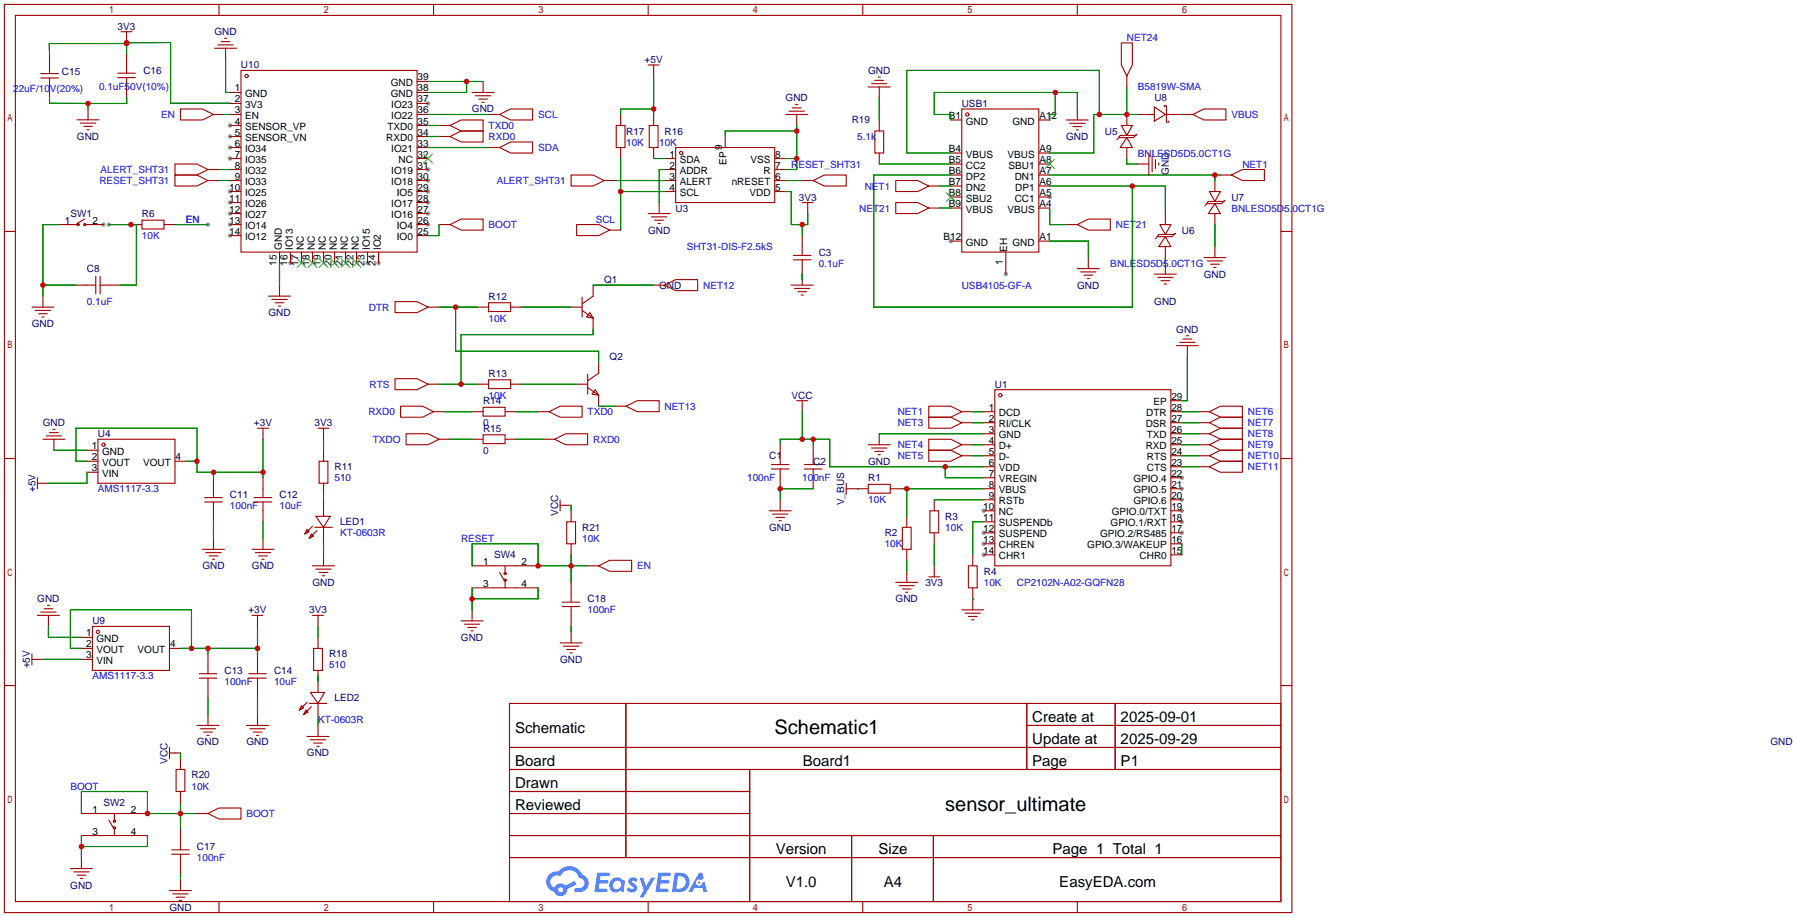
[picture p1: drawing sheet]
<svg xmlns="http://www.w3.org/2000/svg" width="415mm" height="212mm" viewBox="0 0 415 212" stroke-linecap="round" stroke-linejoin="round" font-family="sans-serif">
<g fill="#999">
<circle cx="98.8" cy="23.9" r=".51"/>
<circle cx="98.8" cy="39.1" r=".51"/>
<circle cx="98.8" cy="41.7" r=".51"/>
<circle cx="98.8" cy="44.2" r=".51"/>
<circle cx="98.8" cy="46.7" r=".51"/>
<circle cx="98.8" cy="49.3" r=".51"/>
<circle cx="98.8" cy="51.8" r=".51"/>
<circle cx="87.4" cy="60.7" r=".51"/>
<circle cx="84.8" cy="60.7" r=".51"/>
<circle cx="67.1" cy="60.7" r=".51"/>
<circle cx="53.1" cy="54.4" r=".51"/>
<circle cx="53.1" cy="51.8" r=".51"/>
<circle cx="53.1" cy="49.3" r=".51"/>
<circle cx="53.1" cy="46.7" r=".51"/>
<circle cx="53.1" cy="44.2" r=".51"/>
<circle cx="53.1" cy="36.6" r=".51"/>
<circle cx="53.1" cy="34" r=".51"/>
<circle cx="53.1" cy="31.5" r=".51"/>
<circle cx="53.1" cy="29" r=".51"/>
<circle cx="23.9" cy="51.8" r=".51"/>
<circle cx="219.5" cy="55.6" r=".51"/>
<circle cx="232.2" cy="63.2" r=".51"/>
<circle cx="242.3" cy="45.5" r=".51"/>
<circle cx="227.1" cy="117.9" r=".51"/>
<circle cx="227.1" cy="122.9" r=".51"/>
<circle cx="227.1" cy="125.5" r=".51"/>
<circle cx="227.1" cy="128" r=".51"/>
<circle cx="272.8" cy="122.9" r=".51"/>
<circle cx="272.8" cy="120.4" r=".51"/>
<circle cx="272.8" cy="117.9" r=".51"/>
<circle cx="272.8" cy="115.3" r=".51"/>
<circle cx="272.8" cy="112.8" r=".51"/>
<circle cx="272.8" cy="110.2" r=".51"/>
<circle cx="25.1" cy="51.8" r=".51"/>
<circle cx="48" cy="51.8" r=".51"/>
</g>
<g fill="none" stroke="#a10000" stroke-width=".25">
<path d="M1 1h297.2v209.6h-297.2zM3.6 3.6h292.1v204.4h-292.1zM50.5 1v2.6M100.1 1v2.6M149.6 1v2.6M199.1 1v2.6M248.7 1v2.6M1 53.4h2.6M295.7 53.4h2.5M1 105.8h2.6M295.7 105.8h2.5M1 158.2h2.6"/>
<path d="M295.7 158.2h2.5M117.6 162.3h178.1v45.7h-178.1zM117.6 172.5h178.1M117.6 177.5h178.1M144.5 162.3v35.6M173 177.5v30.5M237 162.3v15.2M237 167.4h58.7M257.4 162.3v15.2M117.6 182.6h55.4M117.6 192.8h178.1M117.6 187.7h55.4"/>
<path d="M117.6 197.9h178.1M196.6 192.8v15.2M215.4 192.8v15.2M50.5 208v2.6M100.1 208v2.6M149.6 208v2.6M199.1 208v2.6M248.7 208v2.6"/>
</g>
<g fill="#5487ff">
<path d="M145.3 202.7a1.3 1.3 0 0 1 1.9 .3l-.4 .6a.54 .54 0 0 0-.9-.2l.1 .2a1.28 1.28 0 0 1 .8 2 1.53 1.53 0 0 1-2.2-.3l.5-.6 .8 .5a.31 .31 0 0 0 .4-.3 .31 .31 0 0 0-.3-.4 1.12 1.12 0 0 1-.7-1.8z"/>
<path d="M147.6 202.5h.9l.6 2 1.2-2h.9l-2.7 4.6h-.9l1-1.7z"/>
<path d="M137.8 201.4h2.3a.46 .46 0 0 1 .5 0 .46 .46 0 0 1 .1 .6l-.3 .1-1.8 .1-.1 .9h1.6a.4 .4 0 0 1 .4 .4 .4 .4 0 0 1-.5 .4h-1.6l-.2 1.2h1.4a.46 .46 0 0 1 .5 0 .46 .46 0 0 1 .1 .5l-.4 .2h-2.6z"/>
<path d="M151.9 201.4h2.3a.47 .47 0 0 1 .5 0 .47 .47 0 0 1 .1 .6l-.3 .1-1.8 .1-.1 .9h1.6a.4 .4 0 0 1 .4 .4 .4 .4 0 0 1-.4 .4h-1.7l-.2 1.2h1.4a.46 .46 0 0 1 .5 0 .46 .46 0 0 1 .1 .5l-.4 .2h-2.6z"/>
<path d="M161.3 201.4h.8l.3 1.3-.6 .4a.75 .75 0 0 0-1.1 .3 .75 .75 0 0 0 .5 1 .75 .75 0 0 0 .9-.7l.5-.2 .6 2.3h-.8l-.3-.9h-1.8l-.5 .9h-1z"/>
<path d="M155.7 201.4l-.6 4.4h1.5a2.27 2.27 0 0 0 2.6-2.2 2.27 2.27 0 0 0-2.7-2.2zM156.5 202.1a1.5 1.5 0 0 1 1.8 1.6 1.5 1.5 0 0 1-1.9 1.4h-.3z"/>
<path d="M141.2 203a1.6 1.6 0 0 0-.3 2.3 1.6 1.6 0 0 0 2.3 .2l.7 .3 .3-2.4-.1-.3-.5-.1a1.58 1.58 0 0 0-2.4 0zM141.8 203.5a.99 .99 0 0 1 1.6 .6 .99 .99 0 0 1-1.3 1.1 .98 .98 0 0 1-.3-1.7z"/>
<path d="M126.8 201.8a2.37 2.37 0 0 0 1.1 4 1.54 1.54 0 0 0 1.8 1 1.54 1.54 0 0 0 1.2-1.6l2.2-1.1-.5-.8-2 1a1.57 1.57 0 0 0-2.7 .5 1.5 1.5 0 0 1-.7-2.1 1.5 1.5 0 0 1 2.2-.5 2.23 2.23 0 0 1 2.3-1.4 2.23 2.23 0 0 1 2 1.8 1.16 1.16 0 0 1 1.2 1.1 1.16 1.16 0 0 1-1.1 1.2h-.7a.47 .47 0 0 0-.5 .4 .47 .47 0 0 0 .4 .5 2.14 2.14 0 0 0 2.7-1.3 2.14 2.14 0 0 0-1.3-2.7 3.2 3.2 0 0 0-5.5-.7l-1.1 .1zM128.8 205.3a.6 .6 0 0 1 1.2 0 .6 .6 0 0 1-1.2 0z"/>
<circle cx="161.4" cy="203.6" r=".28"/>
</g>
<g fill="none" stroke="#a10000" stroke-width=".25">
<path d="M9.4 17h4.1M9.4 18h4.1M11.4 12.4v4.6M11.4 18v4.6M27.2 16.9h4M27.2 17.9h4M27.9 7.3h2.6M29.2 7.3v2.6M29.2 12.3v4.6M29.2 17.9v4.6M49.5 11.1h5.1M50.3 10.4h3.5"/>
<path d="M51.1 9.6h2M51.8 8.8h.5M52.1 11.1v2.6M55.6 16.3h40.7v41.9h-40.7zM96.3 18.8h2.5M111.5 18.8v2.5M149.6 15h2.5M150.9 15v2.5M201.2 19.3h3.5M201.9 18.5h2.1M202.7 17.8h.5M258.8 9.9h2.6v5.1l-1.3 2.5-1.3-2.5z"/>
<path d="M260.1 17.5v2.6M17.8 27.6h5.1M18.5 28.4h3.6M19.3 29.2h2M20.1 29.9h.5M20.3 25.1v2.5M40.4 37.8h5.1l2.5 1.3-2.5 1.3h-5.1zM41.7 25.1h5l2.6 1.3-2.6 1.3h-5zM48 39.1h2.5M49.3 26.4h2.5M53.1 21.3h2.5M53.1 23.9h2.5"/>
<path d="M53.1 26.4h2.5M53.1 29h2.5M53.1 31.5h2.5M53.1 34h2.5M53.1 36.6h2.5M53.1 39.1h2.5M96.3 21.3h2.5M96.3 23.9h2.5M96.3 26.4h2.5M96.3 29h2.5M96.3 31.5h2.5M96.3 34h2.5"/>
<path d="M96.3 36.6h2.5M96.3 39.1h2.5M101.3 29h2.6M101.3 31.5h2.6M103.9 29l2.5-1.3h5.1v2.5h-5.1zM103.9 31.5l2.5-1.3h5.1v2.6h-5.1zM109 21.3h5M109.7 22.1h3.6M110.5 22.9h2M111.3 23.6h.5M112.8 26.4h2.5M112.8 34h2.5"/>
<path d="M115.3 26.4l2.6-1.3h5v2.6h-5zM115.3 34l2.6-1.2h5v2.5h-5zM142.2 29h2.1v5h-2.1zM143.3 26.4v2.6M143.3 34v2.6M149.9 29h2v5h-2zM150.9 26.4v2.6M150.9 34v2.6M153.4 36.6h2.6M153.4 39.1h2.6M156 34h22.8v12.7h-22.8zM167.4 31.5v2.5"/>
<path d="M178.8 36.6h2.6M178.8 39.1h2.6M181.4 26.4h5M182.1 25.7h3.6M182.9 24.9h2M183.6 24.1h.5M183.9 26.4v2.6M200.4 20.1h5.1M201.9 30.2h2.1v5.1h-2.1zM202.9 20.1v2.5M202.9 27.7v2.5M202.9 35.3v2.5"/>
<path d="M219.5 27.7h2.5M219.5 35.3h2.5M219.5 37.8h2.5M222 25.1h17.8v33.1h-17.8zM239.8 27.7h2.5M239.8 35.3h2.5M239.8 37.8h2.5M246.1 27.7h5.1M246.9 28.4h3.5M247.6 29.2h2.1M248.4 30h.5M248.7 25.1v2.6"/>
<path d="M258.8 29h2.6l-1.3 2.2zM260.1 31.8l1.3 2.2h-2.8zM260.1 26.4v2.6M260.1 34v2.6M261.9 31.2h-3.3l-.8 1.1M262.1 31.2l.3-.2-.8 .8h-3.3M262.6 26.4h3.8M262.6 37.8h2.6M265.2 35.3v5.1M265.9 36.1v3.5M266.4 24.6l2.6 1.8-2.6 1.5zM266.7 36.8v2.1"/>
<path d="M267.5 37.6v.5M268.7 24.6v-.2h.5v3.8h.5v-.3M269 26.4h6.3M275.3 26.4l2.6-1.3h5.1v2.6h-5.1zM13.7 51.8h4.3M19.6 51.8h4.3M19.6 50.5l-1.8 1.1M30.2 51.8h2.6M32.8 50.8h5v2h-5zM37.8 51.8h2.6M40.4 40.4h5.1l2.5 1.3-2.5 1.2h-5.1zM48 41.7h2.5"/>
<path d="M53.1 41.7h2.5M53.1 44.2h2.5M53.1 46.7h2.5M53.1 49.3h2.5M53.1 51.8h2.5M53.1 54.4h2.5M64.5 58.2v2.5M67.1 58.2v2.5M69.6 58.2v2.5M72.1 58.2v2.5M74.7 58.2v2.5M77.2 58.2v2.5"/>
<path d="M79.8 58.2v2.5M82.3 58.2v2.5M84.8 58.2v2.5M87.4 58.2v2.5M96.3 41.7h2.5M96.3 44.2h2.5M96.3 46.7h2.5M96.3 49.3h2.5M96.3 51.8h2.5M96.3 54.4h2.5M101.3 51.8h2.6M103.9 51.8l2.5-1.3h5.1v2.6h-5.1z"/>
<path d="M131.8 40.4h5.1l2.5 1.3-2.5 1.2h-5.1zM133.1 51.8h5.1l2.5 1.3-2.5 1.3h-5.1zM139.4 41.7h2.6M140.7 53.1h2.6M149.6 49.3h5.1M150.4 50h3.5M151.1 50.8h2.1M151.9 51.6h.5M152.1 46.7v2.6M153.4 41.7h2.6M153.4 44.2h2.6M178.8 41.7h2.6"/>
<path d="M178.8 44.2h2.6M183.1 58.9h4.1M183.1 59.9h4.1M185.2 41.7h2.5M185.2 46.7h2.5M185.2 54.4v4.5M185.2 59.9v5.9M186.4 46.7v2.6M187.7 41.7l2.5-1.3h5.1v2.5h-5.1zM206.8 46.7h5l2.6 1.3-2.6 1.3h-5zM206.8 41.7h5l2.6 1.2-2.6 1.3h-5zM214.4 42.9h2.5"/>
<path d="M214.4 48h2.5M219.5 40.4h2.5M219.5 42.9h2.5M219.5 45.5h2.5M219.5 48h2.5M219.5 55.6h2.5M232.2 58.2v5M239.8 40.4h2.5M239.8 42.9h2.5M239.8 45.5h2.5M239.8 48h2.5M239.8 55.6h2.5"/>
<path d="M246.1 51.8h2.6M248.7 51.8l2.5-1.3h5.1v2.6h-5.1zM251.2 59.4v2.6M267.7 51.8h2.6l-1.3 2.3zM269 54.6l1.3 2.3h-2.8zM269 49.3v2.5M269 56.9v2.5M270.8 54.1h-3.3l-.8 1M271 54.1l.3-.3-.8 .8h-3.3M277.9 59.4h5.1M279.1 44.2h2.6l-1.3 2.3zM280.4 47l1.3 2.3h-2.8z"/>
<path d="M280.4 41.7v2.5M280.4 49.3v2.5M280.4 56.9v2.5M281.7 40.4h2.5M282.2 46.5h-3.3l-.8 1M282.4 46.5l.3-.3-.8 .8h-3.3M284.2 40.4l2.6-1.3h5v2.6h-5zM7.4 70.9h5M8.1 71.6h3.6M8.9 72.4h2M9.7 73.2h.5M9.9 68.3v2.6"/>
<path d="M17.5 65.8h4.6M22.1 63.8v4M23.1 65.8h4.6M23.1 63.8v4M62 68.3h5.1M62.7 69.1h3.6M63.5 69.8h2M64.3 70.6h.5M64.5 65.8v2.5M91.2 69.6h5.1l2.5 1.3-2.5 1.2h-5.1zM98.8 70.9h2.5M110.2 70.9h2.6"/>
<path d="M112.8 69.8h5.1v2.1h-5.1zM117.9 70.9h2.5M131.8 70.9h2.6M134.4 71.6l2.5 1.8M134.4 68.6v4.6M136.1 72.1l.8 1.3-1.5-.2zM136.9 65.8v2.5l-2.5 1.8M136.9 73.4v2.5M150.9 65.8h2.5M153.4 65.8l2.6-1.3h5v2.6h-5zM182.6 65.8h5.1M183.4 66.5h3.5"/>
<path d="M184.1 67.3h2.1M184.9 68.1h.5M248.7 62h5M249.4 62.7h3.6M250.2 63.5h2M251 64.3h.5M266.4 63.2h5.1M267.2 64h3.6M268 64.8h2M268.7 65.5h.5M269 60.7v2.5M271.5 79.8h5.1"/>
<path d="M272.3 79h3.5M273 78.2h2.1M273.8 77.5h.5M274.1 79.8v2.5M278.6 60.2h3.6M279.4 61h2M280.2 61.7h.5M11.4 99.8h2.1M12.2 99.1h.5M59.4 98.8h2.6M60.7 98.8v2.5M73.4 98.8h2.5"/>
<path d="M74.7 98.8v2.5M91.2 87.4h5.1l2.5 1.2-2.5 1.3h-5.1zM92.5 93.7h5l2.6 1.3-2.6 1.3h-5zM98.8 88.6h2.5M100.1 95h2.5M109 95h2.5M110.2 88.6h2.6M111.5 94h5.1v2h-5.1zM112.8 87.6h5.1v2.1h-5.1zM116.6 95h2.5M117.9 88.6h2.5M124.2 95h2.5"/>
<path d="M126.7 95l2.6-1.3h5.1v2.6h-5.1zM133.1 88.6h2.5M135.6 89.4l2.6 1.8M135.6 86.4v4.5M137.4 89.9l.8 1.3-1.5-.3zM138.2 83.6v2.5l-2.6 1.8M138.2 91.2v2.5M142 93.7h2.5M144.5 93.7l2.6-1.2h5v2.5h-5zM183.9 92.5h2.5M185.2 92.5v2.5M214.4 93.7h5.1l2.5 1.3-2.5 1.3h-5.1z"/>
<path d="M214.4 96.3h5.1l2.5 1.2-2.5 1.3h-5.1zM222 95h2.5M222 97.5h2.5M227.1 95h2.5M227.1 97.5h2.5M229.6 89.9h40.7v40.7h-40.7zM270.3 95h2.5M270.3 97.5h2.5M270.3 92.5h2.5M276.6 95h2.5M276.6 97.5h2.5M279.1 95l2.6-1.3h5.1v2.6h-5.1z"/>
<path d="M279.1 97.5l2.6-1.2h5.1v2.5h-5.1zM8.6 111.5h2.6M8.6 110.2v2.6M9.9 101.3h5.1M10.7 100.6h3.5M12.4 101.3v2.6M20.1 103.9h2.5M20.1 106.4h2.5M20.1 109h2.5M22.6 101.3h17.8v10.2h-17.8zM40.4 106.4h2.5M47.2 114.8h4.1"/>
<path d="M47.2 115.8h4.1M49.3 110.2v4.6M49.3 115.8v4.6M58.7 114.8h4M58.7 115.8h4M60.7 110.2v4.6M60.7 115.8v4.6M72.9 119.1h3.3l-1.5 2.6zM73.7 106.4h2v5.1h-2zM74.7 103.9v2.5M74.7 111.5v2.5M74.7 115.3v3.8"/>
<path d="M93.7 100.1h5.1l2.5 1.2-2.5 1.3h-5.1zM101.3 101.3h2.6M109 101.3h2.5M111.5 100.3h5.1v2.1h-5.1zM116.6 101.3h2.5M125.5 101.3h2.5M128 101.3l2.6-1.2h5v2.5h-5zM129.3 116.6h2.5M129.3 115.3v2.6M131.8 117.9v2.5M177.5 117.9h5.1M178.1 108.2h4"/>
<path d="M178.1 107.2h4M178.3 118.6h3.6M179.1 119.4h2M180.1 102.6v4.6M180.1 108.2v4.6M180.1 115.3v2.6M185.7 108.2h4M185.7 107.2h4M187.7 102.6v4.6M187.7 108.2v4.6M195.3 112.8h5.1M195.3 111.5v2.5"/>
<path d="M200.4 111.8h5.1v2h-5.1zM200.4 102.6h5.1M201.2 103.4h3.5M201.9 104.1h2.1M202.7 104.9h.5M202.9 100.1v2.5M205.5 112.8h2.5M209.3 119.1v2.6M214.4 101.3h5.1l2.5 1.3-2.5 1.3h-5.1zM214.4 103.9h5.1l2.5 1.3-2.5 1.2h-5.1zM214.6 117.9h2.1v5h-2.1zM215.6 115.3v2.6"/>
<path d="M222 102.6h2.5M222 105.2h2.5M227.1 100.1h2.5M227.1 102.6h2.5M227.1 105.2h2.5M227.1 107.7h2.5M227.1 110.2h2.5M227.1 112.8h2.5M227.1 115.3h2.5M227.1 117.9h2.5M270.3 100.1h2.5M270.3 102.6h2.5"/>
<path d="M270.3 105.2h2.5M270.3 107.7h2.5M270.3 110.2h2.5M270.3 112.8h2.5M270.3 115.3h2.5M270.3 117.9h2.5M276.6 100.1h2.5M276.6 102.6h2.5M276.6 105.2h2.5M276.6 107.7h2.5M279.1 100.1l2.6-1.3h5.1v2.5h-5.1zM279.1 102.6l2.6-1.3h5.1v2.6h-5.1z"/>
<path d="M279.1 105.2l2.6-1.3h5.1v2.5h-5.1zM279.1 107.7l2.6-1.3h5.1v2.6h-5.1zM10.9 139.7h.5M46.7 126.7h5.1M47.5 127.5h3.6M48.3 128.3h2M49 129h.5M49.3 124.2v2.5M58.2 126.7h5M58.9 127.5h3.6M59.7 128.3h2M60.5 129h.5"/>
<path d="M60.7 124.2v2.5M70.9 122.2l.5 .5-1 .5zM71.9 123.2l.5 .5-1 .5zM72.1 121.4l-1.7 1.8M72.1 130.6h5.1M72.6 121.7h4.1M72.9 131.3h3.6M73.2 122.4l-1.8 1.8M73.7 132.1h2M74.4 132.8h.5M74.7 121.7v3.8M74.7 128v2.6"/>
<path d="M109 130.6h15.2M109 135.6h15.2M115.3 132.1l1 1.8M116.6 130.6v1.7M116.6 133.9v1.7M129.8 138.9h4.1M129.8 140h4.1M130.8 120.4h2v5.1h-2zM131.8 125.5v2.5M131.8 134.4v4.5M131.8 140v4.5M135.6 130.6h2.6"/>
<path d="M138.2 130.6l2.5-1.3h5.1v2.5h-5.1zM179.8 120.1h.5M206.8 134.4h5M207.5 135.1h3.6M208.3 121.7h2v5h-2zM208.3 135.9h2M209 136.7h.5M209.3 126.7v2.6M209.3 131.8v2.6M214.4 133.1h2.5M215.6 122.9v2.6M215.6 130.6v2.5"/>
<path d="M223.5 130.6h2.1v5h-2.1zM224.5 128v2.6M224.5 135.6v5.1M227.1 120.4h2.5M227.1 122.9h2.5M227.1 125.5h2.5M227.1 128h2.5M270.3 120.4h2.5M270.3 122.9h2.5M270.3 125.5h2.5M270.3 128h2.5M7.4 152.1h2.5"/>
<path d="M7.4 150.9v2.5M8.6 142h5.1M9.4 141.2h3.6M10.2 140.5h2M11.2 142v2.5M18.8 147.1h2.5M18.8 149.6h2.5M18.8 152.1h2.5M21.3 144.5h17.8v10.2h-17.8zM39.1 149.6h2.6M46 155.4h4M46 156.5h4"/>
<path d="M48 150.9v4.5M48 156.5v4.5M57.4 155.4h4.1M57.4 156.5h4.1M58.2 142h2.5M59.4 142v2.5M59.4 150.9v4.5M59.4 156.5v4.5M71.6 159.8h3.3l-1.5 2.5zM72.1 142h2.6M72.4 149.6h2v5.1h-2zM73.4 142v2.5"/>
<path d="M73.4 147.1v2.5M73.4 154.7v5.1M106.4 143.3h5.1M107.2 144h3.5M107.9 144.8h2.1M108.7 145.5h.5M109 140.7v2.6M129.3 148.3h5.1M130 149.1h3.6M130.8 149.9h2M131.6 150.6h.5M131.8 145.8v2.5"/>
<path d="M222 140.7h5.1M222.8 141.5h3.5M223.5 142.2h2.1M224.3 143h.5M39.1 173.7h2.6M39.1 172.5v2.5M40.6 177.5h2.1v5.1h-2.1zM41.7 175v2.5M45.5 167.4h5M46.2 168.1h3.6M47 168.9h2M47.8 169.7h.5"/>
<path d="M48 164.8v2.6M56.9 167.4h5.1M57.7 168.1h3.5M58.4 168.9h2.1M59.2 169.7h.5M59.4 164.8v2.6M69.6 162.8l.5 .5-1 .5zM70.6 163.8l.5 .5-1 .5zM70.9 162.1l-1.8 1.7M70.9 169.9h5M71.4 162.3h4M71.6 170.7h3.6"/>
<path d="M71.9 163.1l-1.8 1.7M72.4 171.5h2M73.2 172.2h.5M73.4 162.3v3.8M73.4 167.4v2.5M18.8 187.7h15.2M18.8 192.8h15.2M18.8 197.9v2.5M25.1 189.2l1.1 1.8M26.4 187.7v1.8M26.4 191v1.8M39.6 196.1h4.1"/>
<path d="M39.6 197.1h4.1M41.7 182.6v2.6M41.7 191.5v4.6M41.7 197.1v4.6M45.5 187.7h2.5M48 187.7l2.5-1.3h5.1v2.6h-5.1zM16.3 200.4h5M17 201.2h3.6M17.8 201.9h2M18.5 202.7h.5M39.1 205.5h5.1M39.9 206.2h3.5"/>
<path d="M40.6 207h2.1M41.4 207.8h.5M41.7 202.9v2.6"/>
<circle cx="56.9" cy="17.5" r=".38"/>
<circle cx="157.2" cy="35.3" r=".38"/>
<circle cx="223.3" cy="26.4" r=".38"/>
<circle cx="18" cy="51.8" r=".25"/>
<circle cx="19.6" cy="51.8" r=".25"/>
<circle cx="230.9" cy="91.2" r=".38"/>
<circle cx="23.9" cy="102.6" r=".38"/>
<circle cx="116.6" cy="132.3" r=".25"/>
<circle cx="116.6" cy="133.9" r=".25"/>
<circle cx="22.6" cy="145.8" r=".38"/>
<circle cx="26.4" cy="191" r=".25"/>
<circle cx="26.4" cy="189.5" r=".25"/>
</g>
<g fill="none" stroke="#3c3" stroke-width=".25">
<path d="M97.8 35.6l2 2M99.8 35.6l-2 2M241.3 36.8l2 2.1M243.3 36.8l-2 2.1M68.6 59.7l2 2M70.6 59.7l-2 2M71.1 59.7l2.1 2M73.2 59.7l-2.1 2M73.7 59.7l2 2M75.7 59.7l-2 2M76.2 59.7l2 2M78.2 59.7l-2 2"/>
<path d="M78.7 59.7l2.1 2M80.8 59.7l-2.1 2M81.3 59.7l2 2M83.3 59.7l-2 2M218.4 44.4l2.1 2.1M220.5 44.4l-2.1 2.1"/>
</g>
<g fill="none" stroke="#008700" stroke-width=".25">
<path d="M29.2 12.3v-2.4l10.2-.1v14h13.7M29.2 10h-17.8v2.4M52.1 13.7v7.6h1M98.8 18.8h12.7M107.7 18.8v2.5h-8.9M150.9 17.5v8.9M11.4 22.6v1.2l8.9 .1M20.3 23.9v1.2M29.2 22.5v1.4h-8.9M50.5 39.1h2.6M51.8 26.4h1.3M98.8 26.4h14"/>
<path d="M98.8 29h2.5M98.8 31.5h2.5M98.8 34h14M143.3 36.6v16.5M150.9 36.6h2.5M150.9 25.1h-7.6v1.3M153.4 39.1h-1.3v7.6M181.4 36.6h2.5M183.9 29v10.1h-2.5M183.9 30.2h-16.5v1.3M202.9 37.8h16.6M202.9 22.6v5.1"/>
<path d="M243.6 21.3v5.1h-1.3v1.3M248.7 25.1v-3.8h-33.1v5.1h3.9v1.3M253.7 26.4v-10.1h-44.4v19h10.2M260.1 20.1v6.3M260.1 36.6v1.2h2.5M262.6 26.4h-10.1v8.9h-10.2M272.8 26.4h.1M13.7 51.8h-3.8v16.5M25.1 51.8h6.4v14h-3.8M40.4 51.8h7.6M50.5 41.7h2.6M101.3 51.8v2.6h-2.5"/>
<path d="M142 41.7h11.4M143.3 44.2h10.1M181.4 44.2h1.2v7.6h3.8v-2.5M181.4 41.7h3.8M185.2 51.8v2.6M216.9 48h2.6M216.9 42.9h2.6M219.5 40.4h-17.8v30.5h59.7v-28M242.3 48v3.8h3.8M242.3 55.6h8.9v3.8M242.3 40.4h39.4M242.3 42.9h26.7v6.4"/>
<path d="M269 59.4v1.3M280.4 40.4v1.3M280.4 51.8v5.1M9.9 65.8h7.6M64.5 60.7v5.1M101.3 70.9h8.9M105.2 70.9v10.1h33v2.6M120.4 70.9h11.4M136.9 65.8h14M136.9 75.9v1.3h-30.5v11.4M185.2 63.2v1.3M101.3 88.6h8.9"/>
<path d="M102.6 95h6.4M119.1 95h5.1M120.4 88.6h12.7M138.2 93.7h3.8M185.2 95v6.3M224.5 95h2.6M224.5 97.5h2.6M272.8 95h3.8M272.8 97.5h3.8M274.1 82.3v10.2h-1.3M12.4 103.9h7.7M20.1 109v2.5h-8.9"/>
<path d="M20.1 106.4h-2.6v-7.6h28v10.2h15.2M42.9 106.4h2.6M49.3 109v1.2M60.7 101.3v8.9M74.7 101.3v2.6M74.7 114v1.3M103.9 101.3h5.1M119.1 101.3h6.4M131.8 116.6v1.3M180.1 102.6v-1.3h11.4v6.4h35.6M187.7 112.8h-7.6v2.5M187.7 101.3v1.3"/>
<path d="M197.9 112.8h.1M202.9 100.1h24.2M208 112.8h19.1M209.3 112.8v6.3M215.6 115.3h11.5M218.2 107.7v2.5h8.9M224.5 102.6h2.6M224.5 105.2h2.6M272.8 102.6h3.8M272.8 105.2h3.8M272.8 100.1h3.8M272.8 107.7h3.8"/>
<path d="M49.3 120.4v3.8M60.7 120.4v3.8M74.7 125.5v2.5M109 130.6v-5.1h15.2v5.1h11.4M109 135.6v5.1M124.2 135.6v2.6h-15.2M131.8 128v6.4M209.3 129.3v2.5M215.6 125.5v5.1M224.5 138.2h.1M227.1 120.4h-2.6v7.6M272.8 125.5v2.5"/>
<path d="M9.9 152.1h8.9M11.2 144.5v2.6h7.6M18.8 149.6h-2.5v-8.9h27.9v8.9M41.7 149.6h17.7M48 149.6v1.3M59.4 144.5v6.4M73.4 144.5v2.6M73.4 156v1.2M131.8 144.5v1.3M41.7 173.7v1.3M48 161v3.8M59.4 161v3.8"/>
<path d="M73.4 166.1v1.3M18.8 187.7v-5.1h15.2v5.1h11.5M18.8 192.8v5.1M34 192.8v2.5h-15.2M41.7 185.2v6.3M41.7 201.7v1.2"/>
</g>
<g fill="#c00">
<circle cx="107.7" cy="18.8" r=".63"/>
<circle cx="9.9" cy="65.8" r=".63"/>
<circle cx="30.2" cy="51.8" r=".63"/>
<circle cx="29.2" cy="9.9" r=".63"/>
<circle cx="29.2" cy="10" r=".63"/>
<circle cx="20.3" cy="23.9" r=".63"/>
<circle cx="185.2" cy="51.8" r=".63"/>
<circle cx="150.9" cy="25.1" r=".63"/>
<circle cx="143.3" cy="44.2" r=".63"/>
<circle cx="183.9" cy="30.2" r=".63"/>
<circle cx="183.9" cy="36.6" r=".63"/>
<circle cx="243.6" cy="21.3" r=".63"/>
<circle cx="260.1" cy="26.4" r=".63"/>
<circle cx="253.7" cy="26.4" r=".63"/>
<circle cx="280.4" cy="40.4" r=".63"/>
<circle cx="105.2" cy="70.9" r=".63"/>
<circle cx="106.4" cy="88.6" r=".63"/>
<circle cx="48" cy="149.6" r=".63"/>
<circle cx="59.4" cy="149.6" r=".63"/>
<circle cx="44.2" cy="149.6" r=".63"/>
<circle cx="180.1" cy="112.8" r=".63"/>
<circle cx="218.2" cy="107.7" r=".63"/>
<circle cx="187.7" cy="101.3" r=".63"/>
<circle cx="185.2" cy="101.3" r=".63"/>
<circle cx="209.3" cy="112.8" r=".63"/>
<circle cx="49.3" cy="109" r=".63"/>
<circle cx="60.7" cy="109" r=".63"/>
<circle cx="45.5" cy="106.4" r=".63"/>
<circle cx="261.4" cy="42.9" r=".63"/>
<circle cx="34" cy="187.7" r=".63"/>
<circle cx="41.7" cy="187.7" r=".63"/>
<circle cx="18.8" cy="195.3" r=".63"/>
<circle cx="124.2" cy="130.6" r=".63"/>
<circle cx="131.8" cy="130.6" r=".63"/>
<circle cx="109" cy="138.2" r=".63"/>
</g>
<g font-size="4.6">
<text x="178.8" y="169.4">Schematic1</text>
<text x="218.2" y="187.2">sensor_ultimate</text>
</g>
<g font-size="3.5">
<text x="238.3" y="166.5">Create at</text>
<text x="258.7" y="166.5">2025-09-01</text>
<text x="118.9" y="169.1">Schematic</text>
<text x="238.3" y="171.6">Update at</text>
<text x="258.7" y="171.6">2025-09-29</text>
<text x="118.9" y="176.7">Board</text>
<text x="185.3" y="176.7">Board1</text>
<text x="238.3" y="176.7">Page</text>
<text x="258.7" y="176.7">P1</text>
<text x="118.9" y="181.8">Drawn</text>
<text x="118.9" y="186.8">Reviewed</text>
<text x="179.1" y="197">Version</text>
<text x="202.8" y="197">Size</text>
<text x="243" y="197">Page 1 Total 1</text>
<text x="181.4" y="204.6">V1.0</text>
<text x="204" y="204.6">A4</text>
<text x="244.5" y="204.6">EasyEDA.com</text>
</g>
<g font-size="2.3" fill="#000080">
<text x="27.2" y="6.9">3V3</text>
<text x="49.5" y="8.1">GND</text>
<text x="14.3" y="17.2">C15</text>
<text x="33.1" y="17.1">C16</text>
<text x="55.6" y="15.8">U10</text>
<text x="148.8" y="14.5">+5V</text>
<text x="200.4" y="17.1">GND</text>
<text x="181.3" y="23.4">GND</text>
<text x="266.4" y="23.4">U8</text>
<text x="108.9" y="26">GND</text>
<text x="196.6" y="28.5">R19</text>
<text x="222" y="24.7">USB1</text>
<text x="17.8" y="32.3">GND</text>
<text x="144.5" y="31">R17</text>
<text x="153.4" y="31">R16</text>
<text x="246.1" y="32.3">GND</text>
<text x="255" y="31">U5</text>
<text x="269.8" y="40.4" transform="rotate(-90 269.8 40.4)">GND</text>
<text x="184.4" y="46.3">3V3</text>
<text x="284.2" y="46.3">U7</text>
<text x="16.3" y="50.1">SW1</text>
<text x="32.8" y="50.1">R6</text>
<text x="149.6" y="53.9">GND</text>
<text x="156" y="48.8">U3</text>
<text x="272.8" y="53.9">U6</text>
<text x="189" y="59">C3</text>
<text x="20.1" y="62.8">C8</text>
<text x="139.4" y="65.3">Q1</text>
<text x="277.9" y="64.1">GND</text>
<text x="112.8" y="69.1">R12</text>
<text x="152.1" y="66.6">GND</text>
<text x="248.6" y="66.6">GND</text>
<text x="266.4" y="70.4">GND</text>
<text x="7.3" y="75.5">GND</text>
<text x="62" y="72.9">GND</text>
<text x="271.5" y="76.8">GND</text>
<text x="140.7" y="83.1">Q2</text>
<text x="112.8" y="86.9">R13</text>
<text x="229.6" y="89.5">U1</text>
<text x="111.5" y="93.3">R14</text>
<text x="182.7" y="92">VCC</text>
<text x="9.9" y="98.3">GND</text>
<text x="22.6" y="100.9">U4</text>
<text x="58.6" y="98.3">+3V</text>
<text x="72.6" y="98.3">3V3</text>
<text x="111.5" y="99.6">R15</text>
<text x="177.5" y="106">C1</text>
<text x="187.7" y="107.2">C2</text>
<text x="200.4" y="107.2">GND</text>
<text x="8.2" y="113.6" transform="rotate(-90 8.2 113.6)">+5V</text>
<text x="77.2" y="108.5">R11</text>
<text x="200.4" y="111">R1</text>
<text x="53.1" y="114.9">C11</text>
<text x="64.5" y="114.9">C12</text>
<text x="128.8" y="119" transform="rotate(-90 128.8 119)">VCC</text>
<text x="194.9" y="116.6" transform="rotate(-90 194.9 116.6)">V_BUS</text>
<text x="218.2" y="119.9">R3</text>
<text x="78.5" y="121.2">LED1</text>
<text x="134.4" y="122.5">R21</text>
<text x="177.5" y="122.5">GND</text>
<text x="204.2" y="123.7">R2</text>
<text x="46.7" y="131.4">GND</text>
<text x="58.1" y="131.4">GND</text>
<text x="114" y="128.8">SW4</text>
<text x="72.1" y="135.2">GND</text>
<text x="213.6" y="135.2">3V3</text>
<text x="227.1" y="132.6">R4</text>
<text x="8.6" y="139">GND</text>
<text x="57.4" y="141.5">+3V</text>
<text x="71.4" y="141.5">3V3</text>
<text x="135.6" y="139">C18</text>
<text x="206.7" y="139">GND</text>
<text x="21.3" y="144.1">U9</text>
<text x="106.4" y="147.9">GND</text>
<text x="6.9" y="154.2" transform="rotate(-90 6.9 154.2)">+5V</text>
<text x="51.8" y="155.5">C13</text>
<text x="63.2" y="155.5">C14</text>
<text x="75.9" y="151.7">R18</text>
<text x="129.3" y="153">GND</text>
<text x="77.2" y="161.8">LED2</text>
<text x="45.4" y="172">GND</text>
<text x="56.9" y="172">GND</text>
<text x="408.7" y="172">GND</text>
<text x="38.7" y="176.2" transform="rotate(-90 38.7 176.2)">VCC</text>
<text x="44.2" y="179.6">R20</text>
<text x="70.8" y="174.5">GND</text>
<text x="23.9" y="186">SW2</text>
<text x="45.5" y="196.1">C17</text>
<text x="16.2" y="205">GND</text>
<text x="39.1" y="210.1">GND</text>
</g>
<g font-size="2.3" fill="#00f">
<text x="260.1" y="9.4">NET24</text>
<text x="3" y="21.2">22uF/10V(20%)</text>
<text x="22.9" y="20.8">0.1uF50V(10%)</text>
<text x="262.6" y="20.9">B5819W-SMA</text>
<text x="37.2" y="27.2">EN</text>
<text x="112.8" y="29.8">TXD0</text>
<text x="124.2" y="27.2">SCL</text>
<text x="284.2" y="27.2">VBUS</text>
<text x="112.8" y="32.3">RXD0</text>
<text x="124.2" y="34.8">SDA</text>
<text x="144.5" y="33.6">10K</text>
<text x="152.1" y="33.6">10K</text>
<text x="197.9" y="32.3">5.1k</text>
<text x="23.2" y="39.9">ALERT_SHT31</text>
<text x="182.6" y="38.7">RESET_SHT31</text>
<text x="262.6" y="36.1">BNLESD5D5.0CT1G</text>
<text x="286.8" y="38.7">NET1</text>
<text x="22.9" y="42.5">RESET_SHT31</text>
<text x="114.6" y="42.5">ALERT_SHT31</text>
<text x="199.6" y="43.7">NET1</text>
<text x="42.9" y="51.4">EN</text>
<text x="112.8" y="52.6">BOOT</text>
<text x="137.5" y="51.4">SCL</text>
<text x="198.3" y="48.8">NET21</text>
<text x="257.6" y="52.6">NET21</text>
<text x="284.2" y="48.8">BNLESD5D5.0CT1G</text>
<text x="32.8" y="55.2">10K</text>
<text x="158.5" y="57.7">SHT31-DIS-F2.5kS</text>
<text x="189" y="61.5">0.1uF</text>
<text x="256.3" y="61.5">BNLESD5D5.0CT1G</text>
<text x="20.1" y="70.4">0.1uF</text>
<text x="85.2" y="71.7">DTR</text>
<text x="162.3" y="66.6">NET12</text>
<text x="222" y="66.6">USB4105-GF-A</text>
<text x="112.8" y="74.2">10K</text>
<text x="85.3" y="89.5">RTS</text>
<text x="85" y="95.8">RXD0</text>
<text x="112.8" y="92">10K</text>
<text x="135.6" y="95.8">TXD0</text>
<text x="153.4" y="94.5">NET13</text>
<text x="207.2" y="95.8">NET1</text>
<text x="288" y="95.8">NET6</text>
<text x="111.5" y="98.3">0</text>
<text x="207.2" y="98.3">NET3</text>
<text x="288" y="98.3">NET7</text>
<text x="288" y="100.9">NET8</text>
<text x="86" y="102.2">TXDO</text>
<text x="111.5" y="104.7">0</text>
<text x="136.9" y="102.2">RXD0</text>
<text x="207.2" y="103.4">NET4</text>
<text x="207.2" y="106">NET5</text>
<text x="288" y="103.4">NET9</text>
<text x="288" y="106">NET10</text>
<text x="22.6" y="113.6">AMS1117-3.3</text>
<text x="77.2" y="111">510</text>
<text x="172.5" y="111">100nF</text>
<text x="185.2" y="111">100nF</text>
<text x="288" y="108.5">NET11</text>
<text x="53.1" y="117.4">100nF</text>
<text x="64.5" y="117.4">10uF</text>
<text x="200.4" y="116.1">10K</text>
<text x="78.5" y="123.7">KT-0603R</text>
<text x="106.4" y="125">RESET</text>
<text x="134.4" y="125">10K</text>
<text x="218.2" y="122.5">10K</text>
<text x="147.1" y="131.4">EN</text>
<text x="204.2" y="126.3">10K</text>
<text x="227.1" y="135.2">10K</text>
<text x="234.7" y="135.2">CP2102N-A02-GQFN28</text>
<text x="135.6" y="141.5">100nF</text>
<text x="75.9" y="154.2">510</text>
<text x="21.3" y="156.8">AMS1117-3.3</text>
<text x="51.8" y="158">100nF</text>
<text x="63.2" y="158">10uF</text>
<text x="73.4" y="166.9">KT-0603R</text>
<text x="16.3" y="182.2">BOOT</text>
<text x="44.2" y="182.2">10K</text>
<text x="56.9" y="188.5">BOOT</text>
<text x="45.5" y="198.7">100nF</text>
</g>
<g font-size="2.3">
<text x="54.2" y="23.6">2</text>
<text x="54.2" y="21.1">1</text>
<text x="56.6" y="22.4">GND</text>
<text x="90.2" y="19.8">GND</text>
<text x="90.2" y="22.4">GND</text>
<text x="96.4" y="18.6">39</text>
<text x="96.4" y="21.1">38</text>
<text x="96.4" y="23.6">37</text>
<text x="54.2" y="28.7">4</text>
<text x="54.2" y="26.2">3</text>
<text x="56.6" y="30">SENSOR_VP</text>
<text x="56.6" y="27.5">EN</text>
<text x="56.6" y="24.9">3V3</text>
<text x="89.4" y="30">TXD0</text>
<text x="90.3" y="24.9">IO23</text>
<text x="90.3" y="27.5">IO22</text>
<text x="96.4" y="26.2">36</text>
<text x="96.4" y="28.7">35</text>
<text x="219" y="27.5">B1</text>
<text x="222.9" y="28.7">GND</text>
<text x="233.7" y="28.7">GND</text>
<text x="239.9" y="27.5">A12</text>
<text x="54.2" y="33.8">6</text>
<text x="54.2" y="31.3">5</text>
<text x="56.6" y="35.1">IO34</text>
<text x="56.6" y="32.5">SENSOR_VN</text>
<text x="89.2" y="32.5">RXD0</text>
<text x="90.3" y="35.1">IO21</text>
<text x="96.4" y="31.3">34</text>
<text x="96.4" y="33.8">33</text>
<text x="166.7" y="34.5" transform="rotate(-90 166.7 34.5)">9</text>
<text x="219" y="35.1">B4</text>
<text x="239.9" y="35.1">A9</text>
<text x="54.2" y="41.4">9</text>
<text x="54.2" y="38.9">8</text>
<text x="54.2" y="36.3">7</text>
<text x="56.6" y="40.2">IO32</text>
<text x="56.6" y="37.6">IO35</text>
<text x="90.3" y="40.2">IO19</text>
<text x="92" y="37.6">NC</text>
<text x="96.4" y="36.3">32</text>
<text x="96.4" y="38.9">31</text>
<text x="96.4" y="41.4">30</text>
<text x="154.5" y="36.3">1</text>
<text x="154.5" y="38.9">2</text>
<text x="154.5" y="41.4">3</text>
<text x="156.9" y="37.6">SDA</text>
<text x="156.9" y="40.2">ADDR</text>
<text x="167.7" y="38.1" transform="rotate(-90 167.7 38.1)">EP</text>
<text x="173.3" y="37.6">VSS</text>
<text x="176.2" y="40.2">R</text>
<text x="178.9" y="41.4">6</text>
<text x="178.9" y="38.9">7</text>
<text x="178.9" y="36.3">8</text>
<text x="219" y="37.6">B5</text>
<text x="219" y="40.2">B6</text>
<text x="222.9" y="36.3">VBUS</text>
<text x="222.9" y="38.9">CC2</text>
<text x="222.9" y="41.4">DP2</text>
<text x="232.5" y="36.3">VBUS</text>
<text x="232.8" y="38.9">SBU1</text>
<text x="234.2" y="41.4">DN1</text>
<text x="239.9" y="40.2">A7</text>
<text x="239.9" y="37.6">A8</text>
<text x="52.9" y="46.5">11</text>
<text x="52.9" y="44">10</text>
<text x="56.6" y="47.8">IO26</text>
<text x="56.6" y="45.2">IO25</text>
<text x="56.6" y="42.7">IO33</text>
<text x="90.3" y="42.7">IO18</text>
<text x="90.3" y="47.8">IO17</text>
<text x="91.6" y="45.2">IO5</text>
<text x="96.4" y="44">29</text>
<text x="96.4" y="46.5">28</text>
<text x="154.5" y="44">4</text>
<text x="156.9" y="42.7">ALERT</text>
<text x="156.9" y="45.2">SCL</text>
<text x="168.9" y="42.7">nRESET</text>
<text x="173" y="45.2">VDD</text>
<text x="178.9" y="44">5</text>
<text x="219" y="42.7">B7</text>
<text x="219" y="45.2">B8</text>
<text x="219" y="47.8">B9</text>
<text x="222.9" y="44">DN2</text>
<text x="222.9" y="46.5">SBU2</text>
<text x="234.2" y="46.5">CC1</text>
<text x="234.3" y="44">DP1</text>
<text x="239.9" y="47.8">A4</text>
<text x="239.9" y="45.2">A5</text>
<text x="239.9" y="42.7">A6</text>
<text x="15" y="51.6">1</text>
<text x="21.3" y="51.6">2</text>
<text x="52.9" y="51.6">13</text>
<text x="52.9" y="49">12</text>
<text x="56.6" y="52.9">IO14</text>
<text x="56.6" y="50.3">IO27</text>
<text x="90.3" y="50.3">IO16</text>
<text x="91.6" y="52.9">IO4</text>
<text x="96.4" y="49">27</text>
<text x="96.4" y="51.6">26</text>
<text x="222.9" y="49">VBUS</text>
<text x="232.5" y="49">VBUS</text>
<text x="52.9" y="54.1">14</text>
<text x="56.6" y="55.4">IO12</text>
<text x="65.1" y="57.7" transform="rotate(-90 65.1 57.7)">GND</text>
<text x="67.6" y="57.7" transform="rotate(-90 67.6 57.7)">IO13</text>
<text x="70.1" y="57.7" transform="rotate(-90 70.1 57.7)">NC</text>
<text x="72.7" y="57.7" transform="rotate(-90 72.7 57.7)">NC</text>
<text x="75.2" y="57.7" transform="rotate(-90 75.2 57.7)">NC</text>
<text x="77.8" y="57.7" transform="rotate(-90 77.8 57.7)">NC</text>
<text x="80.3" y="57.7" transform="rotate(-90 80.3 57.7)">NC</text>
<text x="82.8" y="57.7" transform="rotate(-90 82.8 57.7)">NC</text>
<text x="85.4" y="57.7" transform="rotate(-90 85.4 57.7)">IO15</text>
<text x="87.9" y="57.7" transform="rotate(-90 87.9 57.7)">IO2</text>
<text x="91.6" y="55.4">IO0</text>
<text x="96.4" y="54.1">25</text>
<text x="217.8" y="55.4">B12</text>
<text x="222.9" y="56.7">GND</text>
<text x="232.5" y="58.1" transform="rotate(-90 232.5 58.1)">EH</text>
<text x="233.7" y="56.7">GND</text>
<text x="239.9" y="55.4">A1</text>
<text x="63.8" y="61.3" transform="rotate(-90 63.8 61.3)">15</text>
<text x="66.3" y="61.3" transform="rotate(-90 66.3 61.3)">16</text>
<text x="68.9" y="61.3" transform="rotate(-90 68.9 61.3)">17</text>
<text x="71.4" y="61.3" transform="rotate(-90 71.4 61.3)">18</text>
<text x="74" y="61.3" transform="rotate(-90 74 61.3)">19</text>
<text x="76.5" y="61.3" transform="rotate(-90 76.5 61.3)">20</text>
<text x="79" y="61.3" transform="rotate(-90 79 61.3)">21</text>
<text x="81.6" y="61.3" transform="rotate(-90 81.6 61.3)">22</text>
<text x="84.1" y="61.3" transform="rotate(-90 84.1 61.3)">23</text>
<text x="86.7" y="61.3" transform="rotate(-90 86.7 61.3)">24</text>
<text x="231.4" y="61.2" transform="rotate(-90 231.4 61.2)">1</text>
<text x="228.2" y="94.8">1</text>
<text x="266.2" y="93.5">EP</text>
<text x="270.4" y="94.8">28</text>
<text x="270.4" y="92.2">29</text>
<text x="228.2" y="97.3">2</text>
<text x="228.2" y="99.8">3</text>
<text x="230.6" y="96">DCD</text>
<text x="230.6" y="98.6">RI/CLK</text>
<text x="230.6" y="101.1">GND</text>
<text x="264.4" y="98.6">DSR</text>
<text x="264.6" y="96">DTR</text>
<text x="264.7" y="101.1">TXD</text>
<text x="270.4" y="99.8">26</text>
<text x="270.4" y="97.3">27</text>
<text x="21.2" y="103.7">1</text>
<text x="21.2" y="106.2">2</text>
<text x="23.5" y="104.9">GND</text>
<text x="23.5" y="107.5">VOUT</text>
<text x="33" y="107.5">VOUT</text>
<text x="40.5" y="106.2">4</text>
<text x="228.2" y="102.4">4</text>
<text x="228.2" y="104.9">5</text>
<text x="228.2" y="107.5">6</text>
<text x="230.6" y="103.7">D+</text>
<text x="230.6" y="106.2">D-</text>
<text x="264.4" y="103.7">RXD</text>
<text x="264.7" y="106.2">RTS</text>
<text x="270.4" y="107.5">23</text>
<text x="270.4" y="104.9">24</text>
<text x="270.4" y="102.4">25</text>
<text x="21.2" y="108.7">3</text>
<text x="23.5" y="110">VIN</text>
<text x="228.2" y="110">7</text>
<text x="228.2" y="112.5">8</text>
<text x="230.6" y="108.7">VDD</text>
<text x="230.6" y="111.3">VREGIN</text>
<text x="230.6" y="113.8">VBUS</text>
<text x="261.6" y="113.8">GPIO.5</text>
<text x="261.6" y="111.3">GPIO.4</text>
<text x="264.7" y="108.7">CTS</text>
<text x="270.4" y="112.5">21</text>
<text x="270.4" y="110">22</text>
<text x="226.9" y="117.6">10</text>
<text x="228.2" y="115.1">9</text>
<text x="230.6" y="116.4">RSTb</text>
<text x="230.6" y="118.9">NC</text>
<text x="256.6" y="118.9">GPIO.0/TXT</text>
<text x="261.6" y="116.4">GPIO.6</text>
<text x="270.4" y="117.6">19</text>
<text x="270.4" y="115.1">20</text>
<text x="226.9" y="120.2">11</text>
<text x="226.9" y="122.7">12</text>
<text x="226.9" y="125.2">13</text>
<text x="230.6" y="121.4">SUSPENDb</text>
<text x="230.6" y="124">SUSPEND</text>
<text x="253.9" y="124">GPIO.2/RS485</text>
<text x="256.4" y="121.4">GPIO.1/RXT</text>
<text x="270.4" y="125.2">16</text>
<text x="270.4" y="122.7">17</text>
<text x="270.4" y="120.2">18</text>
<text x="111.5" y="130.3">1</text>
<text x="120.4" y="130.3">2</text>
<text x="226.9" y="127.8">14</text>
<text x="230.6" y="126.5">CHREN</text>
<text x="230.6" y="129.1">CHR1</text>
<text x="251" y="126.5">GPIO.3/WAKEUP</text>
<text x="263" y="129.1">CHR0</text>
<text x="270.4" y="127.8">15</text>
<text x="111.5" y="135.4">3</text>
<text x="120.4" y="135.4">4</text>
<text x="19.9" y="146.8">1</text>
<text x="19.9" y="149.4">2</text>
<text x="22.3" y="148.1">GND</text>
<text x="39.2" y="149.4">4</text>
<text x="19.9" y="151.9">3</text>
<text x="22.3" y="150.6">VOUT</text>
<text x="22.3" y="153.2">VIN</text>
<text x="31.8" y="150.6">VOUT</text>
<text x="21.3" y="187.5">1</text>
<text x="30.2" y="187.5">2</text>
<text x="21.3" y="192.6">3</text>
<text x="30.2" y="192.6">4</text>
</g>
</svg>
